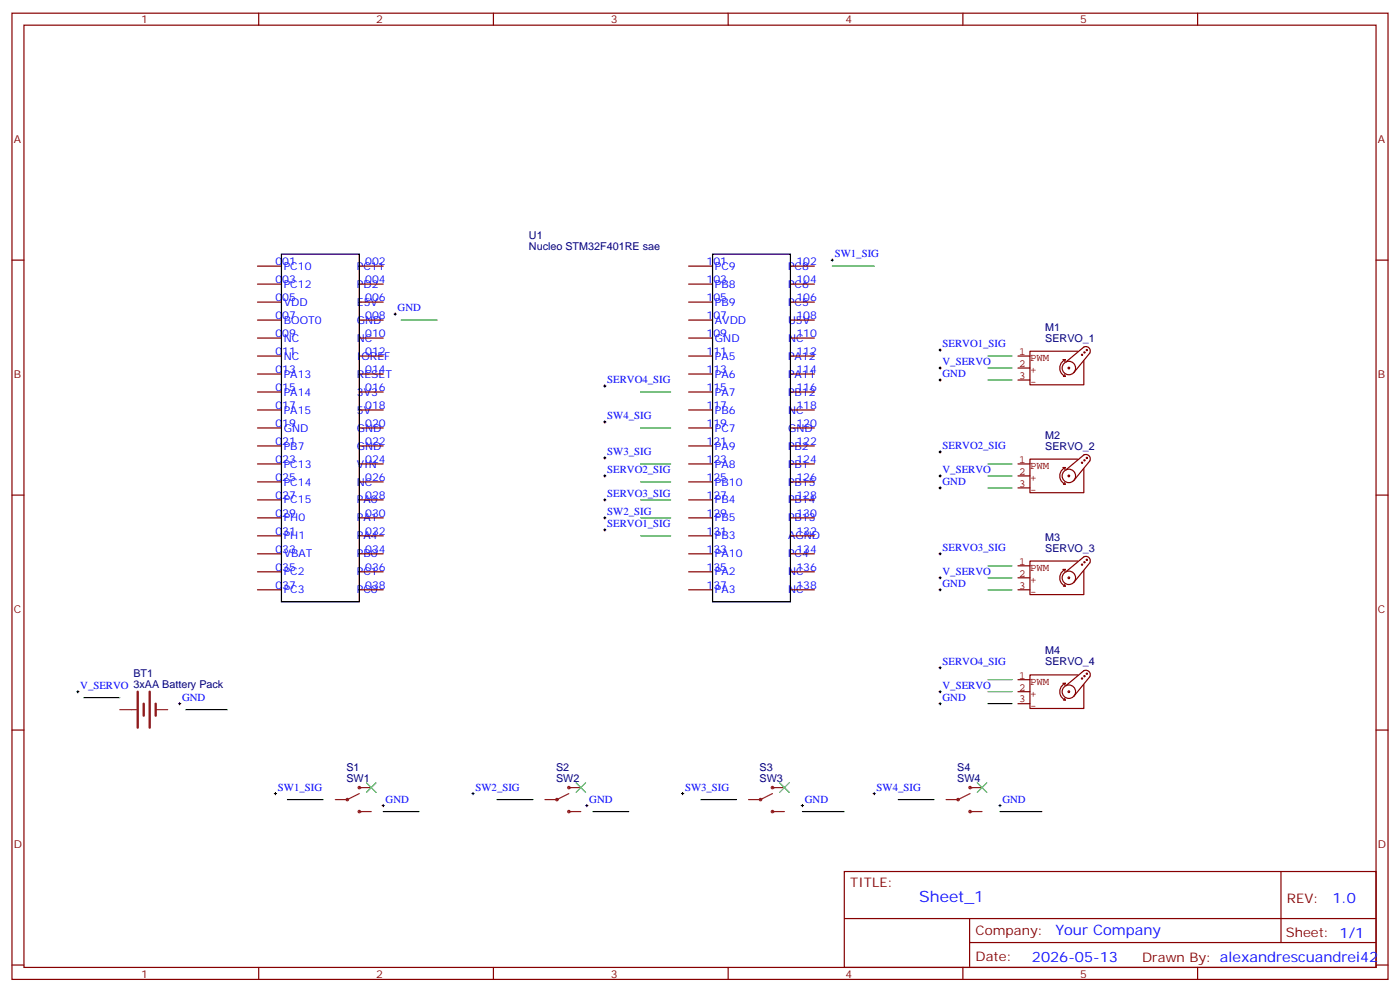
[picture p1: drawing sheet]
<svg xmlns="http://www.w3.org/2000/svg" width="412mm" height="292mm" viewBox="0 0 412 292" stroke-linecap="round" stroke-linejoin="round" font-family="sans-serif">
<g fill="none" stroke="#870000" stroke-width=".35">
<path d="M3.5 3.9h405.4v284.3h-405.4zM7.1 7.4h398.2v277.3h-398.2zM76.2 3.9v3.5M145.3 3.9v3.5M214.5 3.9v3.5M283.6 3.9v3.5M352.8 3.9v3.5M3.5 76.6h3.6M75.8 78.3h7.1M105.8 78.3h7.1M202.8 78.3h7.1M232.8 78.3h7.1"/>
<path d="M405.3 76.6h3.6M75.8 83.6h7.1M75.8 88.9h7.1M75.8 94.2h7.1M75.8 99.5h7.1M105.8 83.6h7.1M105.8 88.9h7.1M105.8 94.2h7.1M105.8 99.5h7.1M202.8 83.6h7.1M202.8 88.9h7.1M202.8 94.2h7.1"/>
<path d="M202.8 99.5h7.1M232.8 83.6h7.1M232.8 88.9h7.1M232.8 94.2h7.1M232.8 99.5h7.1M75.8 104.8h7.1M75.8 110.1h7.1M75.8 115.4h7.1M105.8 104.8h7.1M105.8 110.1h7.1M105.8 115.4h7.1M202.8 104.8h7.1"/>
<path d="M202.8 110.1h7.1M202.8 115.4h7.1M232.8 104.8h7.1M232.8 110.1h7.1M232.8 115.4h7.1M75.8 120.6h7.1M75.8 125.9h7.1M75.8 131.2h7.1M75.8 136.5h7.1M105.8 120.6h7.1M105.8 125.9h7.1M105.8 131.2h7.1"/>
<path d="M105.8 136.5h7.1M202.8 120.6h7.1M202.8 125.9h7.1M202.8 131.2h7.1M202.8 136.5h7.1M232.8 120.6h7.1M232.8 125.9h7.1M232.8 131.2h7.1M232.8 136.5h7.1M3.5 145.7h3.6M75.8 141.8h7.1M75.8 147.1h7.1"/>
<path d="M75.8 152.4h7.1M75.8 157.7h7.1M105.8 141.8h7.1M105.8 147.1h7.1M105.8 152.4h7.1M105.8 157.7h7.1M202.8 141.8h7.1M202.8 147.1h7.1M202.8 152.4h7.1M202.8 157.7h7.1M232.8 141.8h7.1M232.8 147.1h7.1"/>
<path d="M232.8 152.4h7.1M232.8 157.7h7.1M405.3 145.7h3.6M75.8 163h7.1M75.8 168.3h7.1M75.8 173.6h7.1M105.8 163h7.1M105.8 168.3h7.1M105.8 173.6h7.1M202.8 163h7.1M202.8 168.3h7.1M202.8 173.6h7.1"/>
<path d="M232.8 163h7.1M232.8 168.3h7.1M232.8 173.6h7.1M3.5 214.8h3.6M405.3 214.8h3.6M248.7 256.5h156.6v28.2h-156.6zM377.3 256.5v20.9M248.7 270.3h156.5M285.6 277.4h119.6M285.6 270.3v14.1M3.5 284h3.6M76.2 284.7v3.5"/>
<path d="M145.3 284.7v3.5M214.5 284.7v3.5M283.6 284.7v3.5M352.8 284.7v3.5M405.3 284h3.6"/>
</g>
<path d="M82.9 74.8h22.9v102.3h-22.9zM209.9 74.8h22.9v102.3h-22.9z" fill="none" stroke="#000" stroke-width=".35"/>
<g fill="none" stroke="#8c2424" stroke-width=".35">
<path d="M35.3 208.8h4.9M45.9 208.8h3.5M105.8 233.5l-3.5 1.8h-3.5M105.8 238.8h3.6M105.8 231.8h3.6M167.6 238.8h3.5M167.6 231.8h3.5M167.6 233.5l-3.6 1.8h-3.5M227.5 238.8h3.6M227.5 231.8h3.6M227.5 233.5l-3.5 1.8h-3.5M285.8 238.8h3.5"/>
<path d="M285.8 231.8h3.5M285.8 233.5l-3.6 1.8h-3.5"/>
<circle cx="102.3" cy="235.3" r=".35"/>
<circle cx="105.8" cy="238.8" r=".35"/>
<circle cx="105.8" cy="231.8" r=".35"/>
<circle cx="164" cy="235.3" r=".35"/>
<circle cx="167.6" cy="231.8" r=".35"/>
<circle cx="167.6" cy="238.8" r=".35"/>
<circle cx="224" cy="235.3" r=".35"/>
<circle cx="227.5" cy="231.8" r=".35"/>
<circle cx="227.5" cy="238.8" r=".35"/>
<circle cx="282.2" cy="235.3" r=".35"/>
<circle cx="285.8" cy="231.8" r=".35"/>
<circle cx="285.8" cy="238.8" r=".35"/>
</g>
<path d="M40.6 203.6v10.5M42.3 207.1v3.5M44.1 203.6v10.5M45.9 207.1v3.5" fill="none" stroke="#8c2424" stroke-width=".71"/>
<g fill="none" stroke="#008700" stroke-width=".35">
<path d="M245.2 78.3h12.3M118.2 94.2h10.6M188.7 115.4h8.9M291 104.8h7.1M291 108.3h7.1M291 111.8h7.1M188.7 136.5h8.9M188.7 125.9h8.9M291 136.5h7.1M188.7 157.7h8.9M188.7 141.8h8.9M188.7 147.1h8.9"/>
<path d="M188.7 152.4h8.9M291 140.1h7.1M291 143.6h7.1M291 166.5h7.1M291 170h7.1M291 173.6h7.1M24.7 205.3h10.6M54.7 208.8h12.3M291 200h7.1M291 203.6h7.1M291 207.1h7.1M84.7 235.3h10.5"/>
<path d="M112.9 238.8h10.6M146.4 235.3h10.6M174.6 238.8h10.6M206.4 235.3h10.6M236.4 238.8h12.3M264.6 235.3h10.6M294.6 238.8h12.3"/>
</g>
<g fill="none" stroke="#000" stroke-width=".29">
<path d="M244.8 76.6h.7M245.2 76.2v.7M116.1 92.4h.7M116.4 92.1v.7M177.8 113.6h.7M178.2 113.2v.7M276.6 103h.7M276.6 108.3h.7M276.6 111.8h.7M276.9 102.7v.7M276.9 107.9v.8M276.9 111.5v.7"/>
<path d="M177.8 134.8h.7M177.8 124.2h.7M178.2 123.8v.7M178.2 134.4v.7M178.2 139.7v.7M276.6 133h.7M276.9 132.6v.7M276.9 139.7v.7M177.8 140.1h.7M177.8 155.9h.7M177.8 147.1h.7M177.8 152.4h.7"/>
<path d="M178.2 146.8v.7M178.2 152v.8M178.2 155.6v.7M276.6 140.1h.7M276.6 143.6h.7M276.9 143.2v.7M276.6 163h.7M276.6 170h.7M276.6 173.6h.7M276.9 162.6v.7M276.9 169.7v.7M276.9 173.2v.7"/>
<path d="M276.6 196.5h.7M276.9 196.1v.7M22.6 203.6h.7M22.9 203.2v.7M52.6 207.1h.7M52.9 206.7v.7M276.6 203.6h.7M276.6 207.1h.7M276.9 203.2v.7M276.9 206.7v.7M80.8 233.5h.7M81.1 233.2v.7"/>
<path d="M112.5 237.1h.7M112.9 236.7v.7M139 233.5h.7M139.3 233.2v.7M172.5 237.1h.7M172.9 236.7v.7M200.7 233.5h.7M201.1 233.2v.7M236 237.1h.7M236.4 236.7v.7M257.2 233.5h.7M257.5 233.2v.7"/>
<path d="M294.2 237.1h.7M294.6 236.7v.7"/>
</g>
<g fill="none" stroke="#850000" stroke-width=".35">
<path d="M299.9 104.8h3.5M299.9 108.3h3.5M299.9 111.8h3.5M313.1 105.8h.7M313.3 110.8h.5M313.6 110.2l.2 .6M313.8 105.8l-.2 .6M313.8 105.8a2.68 2.68 0 0 0-1.6 2.5 2.68 2.68 0 0 0 1.6 2.5M314 106.5l5.3-4.4a1.31 1.31 0 0 1 1.5 .3 1.31 1.31 0 0 1 .2 1.5l-4.7 5.8M315.1 108.3l-.2-.2-.3 .2 .4 .2M316.8 108.3a1.98 1.98 0 0 0-2.9-1.7 1.98 1.98 0 0 0-.1 3.4 1.98 1.98 0 0 0 3-1.5M317.5 103.4h-14.1v9.8h15.9v-7"/>
<path d="M318.9 104.4l-.2-.2-.1 .2 .3 .1M319.6 103.7l-.2-.2-.1 .2 .3 .1M320.3 103l-.2-.2-.1 .2 .3 .1M299.9 136.5h3.5M313.1 137.6h.7M313.8 137.6l-.2 .5M313.8 137.6a2.68 2.68 0 0 0-1.6 2.5 2.68 2.68 0 0 0 1.6 2.4M314 138.3l5.3-4.4a1.31 1.31 0 0 1 1.5 .2 1.31 1.31 0 0 1 .2 1.5l-4.7 5.9M317.5 135.1h-14.1v9.9h15.9v-7.1M318.9 136.2l-.2-.2-.1 .2 .3 .1M319.6 135.5l-.2-.2-.1 .2 .3 .1M320.3 134.8l-.2-.2-.1 .2 .3 .1"/>
<path d="M299.9 140.1h3.5M299.9 143.6h3.5M313.3 142.5h.5M313.6 142l.2 .5M315.1 140.1l-.2-.3-.3 .3 .4 .1M316.8 140.1a1.98 1.98 0 0 0-2.9-1.8 1.98 1.98 0 0 0-.1 3.4 1.98 1.98 0 0 0 3-1.5M299.9 166.5h3.5M299.9 170h3.5M299.9 173.6h3.5M313.1 167.6h.7l-.2 .5M313.6 172l.2 .5h-.5M313.8 167.6a2.68 2.68 0 0 0-1.6 2.4 2.68 2.68 0 0 0 1.6 2.5"/>
<path d="M314 168.3l5.3-4.4a1.31 1.31 0 0 1 1.5 .2 1.31 1.31 0 0 1 .2 1.5l-4.7 5.8M315.1 170l-.2-.2-.3 .2 .4 .2M316.8 170a1.98 1.98 0 0 0-2.9-1.7 1.98 1.98 0 0 0-.1 3.4 1.98 1.98 0 0 0 3-1.5M317.5 165.1h-14.1v9.9h15.9v-7.1M318.9 166.2l-.2-.2-.1 .2 .3 .1M319.6 165.5l-.2-.2-.1 .2 .3 .1M320.3 164.7l-.2-.1-.1 .1 .3 .2M317.5 198.6h-14.1v9.9h15.9v-7.1M318.9 199.7l-.2-.2-.1 .2 .3 .1M319.6 199l-.2-.2-.1 .2 .3 .1M320.3 198.3l-.2-.2-.1 .2 .3 .1M299.9 200h3.5"/>
<path d="M299.9 203.6h3.5M299.9 207.1h3.5M313.1 201.1h.7M313.3 206h.5M313.6 205.5l.2 .5M313.8 201.1l-.2 .5M313.8 201.1a2.68 2.68 0 0 0-1.6 2.5 2.68 2.68 0 0 0 1.6 2.4M314 201.8l5.3-4.4a1.31 1.31 0 0 1 1.5 .2 1.31 1.31 0 0 1 .2 1.5l-4.7 5.9M315.1 203.6l-.2-.3-.3 .3 .4 .1M316.8 203.6a1.98 1.98 0 0 0-2.9-1.8 1.98 1.98 0 0 0-.1 3.4 1.98 1.98 0 0 0 3-1.5"/>
</g>
<path d="M107.9 230.4l2.9 2.8M110.8 230.4l-2.9 2.8M169.7 230.4l2.8 2.8M172.5 230.4l-2.8 2.8M229.7 230.4l2.8 2.8M232.5 230.4l-2.8 2.8M287.9 230.4l2.8 2.8M290.7 230.4l-2.8 2.8" fill="none" stroke="#3c3" stroke-width=".35"/>
<text font-size="4.6" fill="#00f" x="270.8" y="265.5">Sheet_1</text>
<g font-size="4.2" fill="#00f">
<text x="392.5" y="265.7">1.0</text>
<text x="310.9" y="275.3">Your Company</text>
<text x="304" y="283.1">2026-05-13</text>
</g>
<g font-size="3.9" fill="#800">
<text x="250.5" y="261.1">TITLE:</text>
<text x="379.1" y="265.7">REV:</text>
<text x="287.4" y="275.3">Company:</text>
<text x="378.7" y="275.9">Sheet: 1/1</text>
<text x="287.4" y="282.9">Date:</text>
<text x="336.4" y="283">Drawn By: alexandrescuandrei42</text>
</g>
<g font-size="3.2" fill="#800">
<text x="41.6" y="6.9">1</text>
<text x="110.8" y="6.9">2</text>
<text x="179.9" y="6.9">3</text>
<text x="249.1" y="6.9">4</text>
<text x="318.2" y="6.9">5</text>
<text x="4.1" y="42">A</text>
<text x="405.9" y="42">A</text>
<text x="4.1" y="111.1">B</text>
<text x="405.9" y="111.1">B</text>
<text x="4.1" y="180.3">C</text>
<text x="405.9" y="180.3">C</text>
<text x="4.1" y="249.4">D</text>
<text x="405.9" y="249.4">D</text>
<text x="41.6" y="287.7">1</text>
<text x="110.8" y="287.7">2</text>
<text x="179.9" y="287.7">3</text>
<text x="249.1" y="287.7">4</text>
<text x="318.2" y="287.7">5</text>
</g>
<g font-size="3.2" fill="#000080">
<text x="155.8" y="70.3">U1</text>
<text x="155.8" y="73.5">Nucleo STM32F401RE sae</text>
<text x="307.9" y="100.6">SERVO_1</text>
<text x="307.9" y="97.3">M1</text>
<text x="307.9" y="129.1">M2</text>
<text x="307.9" y="132.3">SERVO_2</text>
<text x="307.9" y="159.1">M3</text>
<text x="307.9" y="162.3">SERVO_3</text>
<text x="307.9" y="195.8">SERVO_4</text>
<text x="307.9" y="192.6">M4</text>
<text x="39.3" y="199.2">BT1</text>
<text x="102.1" y="226.7">S1</text>
<text x="163.8" y="226.7">S2</text>
<text x="223.8" y="226.7">S3</text>
<text x="282" y="226.7">S4</text>
<text x="102.1" y="230">SW1</text>
<text x="163.8" y="230">SW2</text>
<text x="223.8" y="230">SW3</text>
<text x="282" y="230">SW4</text>
</g>
<g font-size="3.2" fill="#00f">
<text x="81.1" y="78">001</text>
<text x="107.6" y="78">002</text>
<text x="208.1" y="78">101</text>
<text x="234.6" y="78">102</text>
<text x="245.9" y="75.7">SW1_SIG</text>
<text x="81.1" y="83.3">003</text>
<text x="83.6" y="79.4">PC10</text>
<text x="105.1" y="79.4">PC11</text>
<text x="107.6" y="83.3">004</text>
<text x="208.1" y="83.3">103</text>
<text x="210.6" y="79.4">PC9</text>
<text x="232.1" y="79.4">PC8</text>
<text x="234.6" y="83.3">104</text>
<text x="81.1" y="88.5">005</text>
<text x="83.6" y="84.7">PC12</text>
<text x="83.6" y="90">VDD</text>
<text x="105.1" y="84.7">PD2</text>
<text x="105.1" y="90">E5V</text>
<text x="107.6" y="88.5">006</text>
<text x="208.1" y="88.5">105</text>
<text x="210.6" y="84.7">PB8</text>
<text x="210.6" y="90">PB9</text>
<text x="232.1" y="84.7">PC6</text>
<text x="232.1" y="90">PC5</text>
<text x="234.6" y="88.5">106</text>
<text x="81.1" y="93.8">007</text>
<text x="83.6" y="95.2">BOOT0</text>
<text x="105.1" y="95.2">GND</text>
<text x="107.6" y="93.8">008</text>
<text x="117.1" y="91.5">GND</text>
<text x="208.1" y="93.8">107</text>
<text x="210.6" y="95.2">AVDD</text>
<text x="232.1" y="95.2">U5V</text>
<text x="234.6" y="93.8">108</text>
<text x="81.1" y="99.1">009</text>
<text x="83.6" y="100.5">NC</text>
<text x="105.1" y="100.5">NC</text>
<text x="107.6" y="99.1">010</text>
<text x="208.1" y="99.1">109</text>
<text x="210.6" y="100.5">GND</text>
<text x="232.1" y="100.5">NC</text>
<text x="234.6" y="99.1">110</text>
<text x="81.1" y="104.4">011</text>
<text x="83.6" y="105.8">NC</text>
<text x="105.1" y="105.8">IOREF</text>
<text x="107.6" y="104.4">012</text>
<text x="208.1" y="104.4">111</text>
<text x="210.6" y="105.8">PA5</text>
<text x="232.1" y="105.8">PA12</text>
<text x="234.6" y="104.4">112</text>
<text x="277.6" y="102.1">SERVO1_SIG</text>
<text x="277.6" y="107.4">V_SERVO</text>
<text x="81.1" y="109.7">013</text>
<text x="83.6" y="111.1">PA13</text>
<text x="105.1" y="111.1">RESET</text>
<text x="107.6" y="109.7">014</text>
<text x="178.9" y="112.7">SERVO4_SIG</text>
<text x="208.1" y="109.7">113</text>
<text x="210.6" y="111.1">PA6</text>
<text x="232.1" y="111.1">PA11</text>
<text x="234.6" y="109.7">114</text>
<text x="277.6" y="110.9">GND</text>
<text x="81.1" y="115">015</text>
<text x="83.6" y="116.4">PA14</text>
<text x="105.1" y="116.4">3V3</text>
<text x="107.6" y="115">016</text>
<text x="208.1" y="115">115</text>
<text x="210.6" y="116.4">PA7</text>
<text x="232.1" y="116.4">PB12</text>
<text x="234.6" y="115">116</text>
<text x="81.1" y="120.3">017</text>
<text x="81.1" y="125.6">019</text>
<text x="83.6" y="121.7">PA15</text>
<text x="105.1" y="121.7">5V</text>
<text x="107.6" y="120.3">018</text>
<text x="107.6" y="125.6">020</text>
<text x="178.9" y="123.3">SW4_SIG</text>
<text x="208.1" y="120.3">117</text>
<text x="208.1" y="125.6">119</text>
<text x="210.6" y="121.7">PB6</text>
<text x="232.1" y="121.7">NC</text>
<text x="234.6" y="120.3">118</text>
<text x="234.6" y="125.6">120</text>
<text x="81.1" y="130.9">021</text>
<text x="83.6" y="127">GND</text>
<text x="105.1" y="127">GND</text>
<text x="107.6" y="130.9">022</text>
<text x="208.1" y="130.9">121</text>
<text x="210.6" y="127">PC7</text>
<text x="232.1" y="127">GND</text>
<text x="234.6" y="130.9">122</text>
<text x="81.1" y="136.2">023</text>
<text x="83.6" y="132.3">PB7</text>
<text x="83.6" y="137.6">PC13</text>
<text x="105.1" y="132.3">GND</text>
<text x="105.1" y="137.6">VIN</text>
<text x="107.6" y="136.2">024</text>
<text x="178.9" y="133.9">SW3_SIG</text>
<text x="208.1" y="136.2">123</text>
<text x="210.6" y="132.3">PA9</text>
<text x="210.6" y="137.6">PA8</text>
<text x="232.1" y="132.3">PB2</text>
<text x="232.1" y="137.6">PB1</text>
<text x="234.6" y="136.2">124</text>
<text x="277.6" y="132.1">SERVO2_SIG</text>
<text x="81.1" y="141.5">025</text>
<text x="83.6" y="142.9">PC14</text>
<text x="105.1" y="142.9">NC</text>
<text x="107.6" y="141.5">026</text>
<text x="178.9" y="139.2">SERVO2_SIG</text>
<text x="208.1" y="141.5">125</text>
<text x="210.6" y="142.9">PB10</text>
<text x="232.1" y="142.9">PB15</text>
<text x="234.6" y="141.5">126</text>
<text x="277.6" y="139.2">V_SERVO</text>
<text x="277.6" y="142.7">GND</text>
<text x="81.1" y="146.8">027</text>
<text x="83.6" y="148.2">PC15</text>
<text x="105.1" y="148.2">PA0</text>
<text x="107.6" y="146.8">028</text>
<text x="178.9" y="146.2">SERVO3_SIG</text>
<text x="208.1" y="146.8">127</text>
<text x="210.6" y="148.2">PB4</text>
<text x="232.1" y="148.2">PB14</text>
<text x="234.6" y="146.8">128</text>
<text x="81.1" y="152">029</text>
<text x="83.6" y="153.5">PH0</text>
<text x="105.1" y="153.5">PA1</text>
<text x="107.6" y="152">030</text>
<text x="178.9" y="155">SERVO1_SIG</text>
<text x="178.9" y="151.5">SW2_SIG</text>
<text x="208.1" y="152">129</text>
<text x="210.6" y="153.5">PB5</text>
<text x="232.1" y="153.5">PB13</text>
<text x="234.6" y="152">130</text>
<text x="81.1" y="157.3">031</text>
<text x="83.6" y="158.8">PH1</text>
<text x="105.1" y="158.8">PA4</text>
<text x="107.6" y="157.3">032</text>
<text x="208.1" y="157.3">131</text>
<text x="210.6" y="158.8">PB3</text>
<text x="232.1" y="158.8">AGND</text>
<text x="234.6" y="157.3">132</text>
<text x="81.1" y="162.6">033</text>
<text x="81.1" y="167.9">035</text>
<text x="83.6" y="164">VBAT</text>
<text x="105.1" y="164">PB0</text>
<text x="107.6" y="162.6">034</text>
<text x="107.6" y="167.9">036</text>
<text x="208.1" y="162.6">133</text>
<text x="208.1" y="167.9">135</text>
<text x="210.6" y="164">PA10</text>
<text x="232.1" y="164">PC4</text>
<text x="234.6" y="162.6">134</text>
<text x="234.6" y="167.9">136</text>
<text x="277.6" y="162.1">SERVO3_SIG</text>
<text x="81.1" y="173.2">037</text>
<text x="83.6" y="169.3">PC2</text>
<text x="105.1" y="169.3">PC1</text>
<text x="107.6" y="173.2">038</text>
<text x="208.1" y="173.2">137</text>
<text x="210.6" y="169.3">PA2</text>
<text x="232.1" y="169.3">NC</text>
<text x="234.6" y="173.2">138</text>
<text x="277.6" y="169.2">V_SERVO</text>
<text x="277.6" y="172.7">GND</text>
<text x="83.6" y="174.6">PC3</text>
<text x="105.1" y="174.6">PC0</text>
<text x="210.6" y="174.6">PA3</text>
<text x="232.1" y="174.6">NC</text>
<text x="277.6" y="195.6">SERVO4_SIG</text>
<text x="23.6" y="202.7">V_SERVO 3xAA Battery Pack</text>
<text x="277.6" y="202.7">V_SERVO</text>
<text x="53.6" y="206.2">GND</text>
<text x="277.6" y="206.2">GND</text>
<text x="81.8" y="232.7">SW1_SIG</text>
<text x="140.1" y="232.7">SW2_SIG</text>
<text x="201.8" y="232.7">SW3_SIG</text>
<text x="258.2" y="232.7">SW4_SIG</text>
<text x="113.6" y="236.2">GND</text>
<text x="173.6" y="236.2">GND</text>
<text x="237.1" y="236.2">GND</text>
<text x="295.3" y="236.2">GND</text>
</g>
<g font-size="3.2" fill="#840000">
<text x="300.2" y="104.4">1</text>
<text x="300.2" y="107.9">2</text>
<text x="303.4" y="106.3">PWM</text>
<text x="300.2" y="111.5">3</text>
<text x="303.4" y="109.8">+</text>
<text x="303.4" y="113.3">-</text>
<text x="300.2" y="136.2">1</text>
<text x="300.2" y="139.7">2</text>
<text x="300.2" y="143.2">3</text>
<text x="303.4" y="138">PWM</text>
<text x="303.4" y="141.6">+</text>
<text x="303.4" y="145.1">-</text>
<text x="300.2" y="166.2">1</text>
<text x="300.2" y="169.7">2</text>
<text x="300.2" y="173.2">3</text>
<text x="303.4" y="168">PWM</text>
<text x="303.4" y="171.5">+</text>
<text x="303.4" y="175.1">-</text>
<text x="300.2" y="199.7">1</text>
<text x="300.2" y="203.2">2</text>
<text x="303.4" y="201.5">PWM</text>
<text x="300.2" y="206.7">3</text>
<text x="303.4" y="205.1">+</text>
<text x="303.4" y="208.6">-</text>
</g>
</svg>
